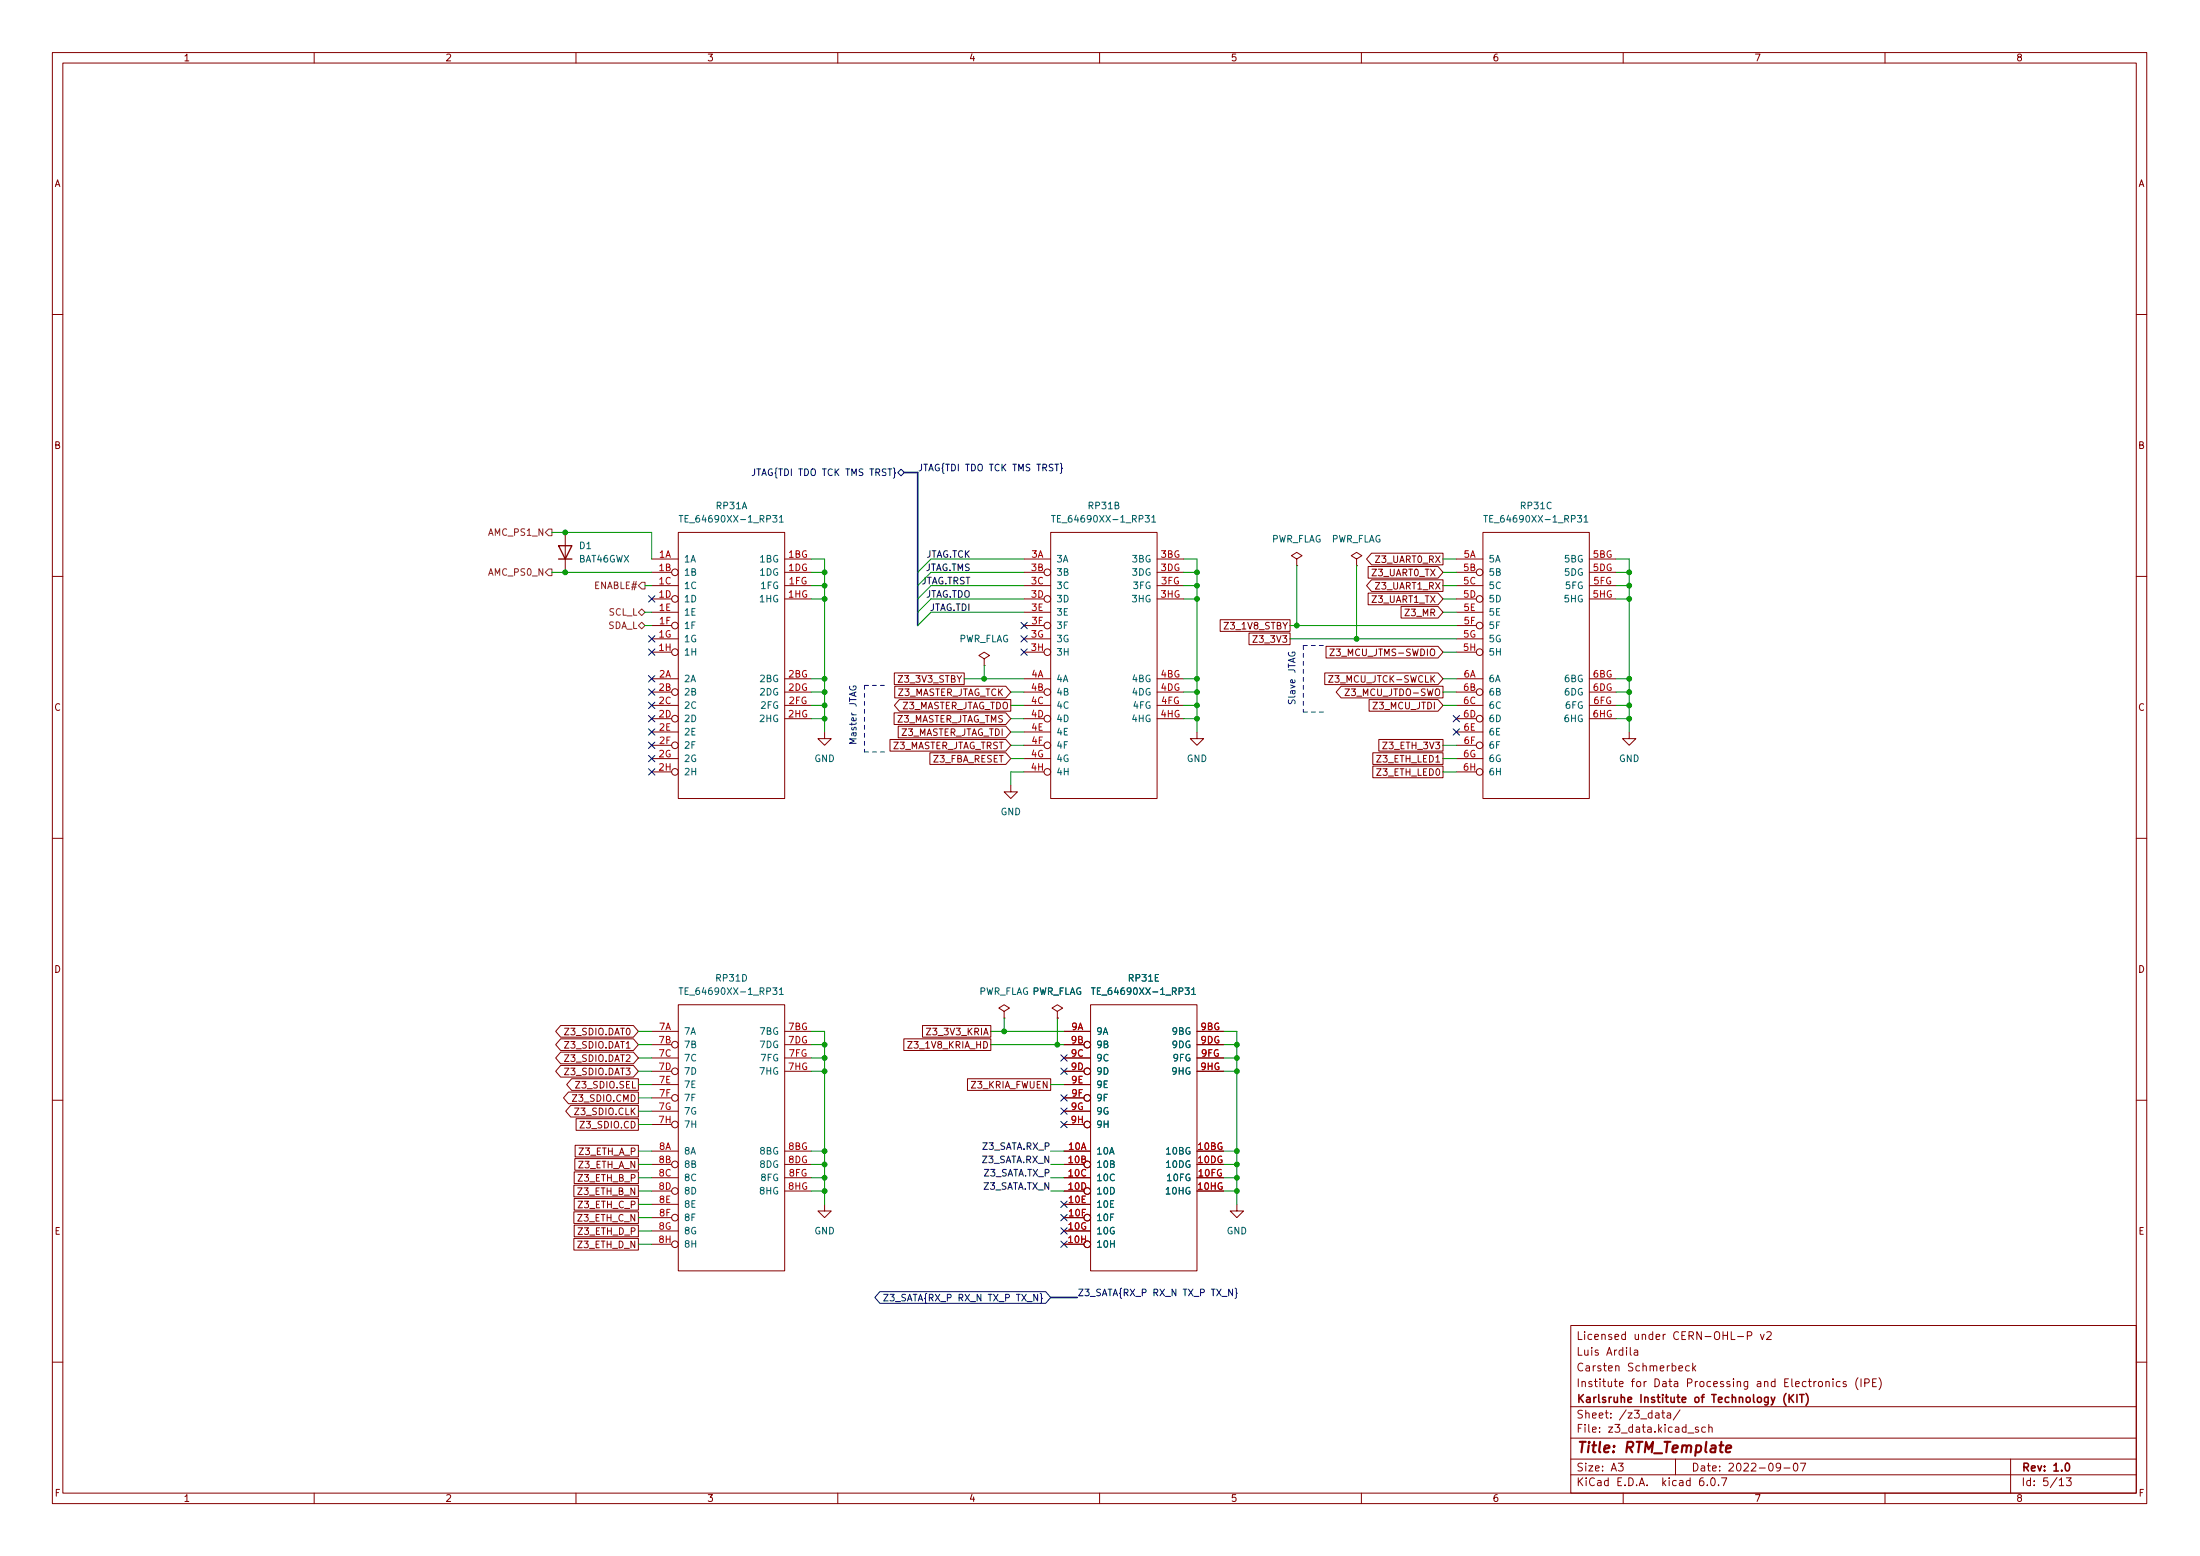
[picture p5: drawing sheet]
<svg xmlns="http://www.w3.org/2000/svg" width="420mm" height="297mm" viewBox="0 0 420 297" stroke-linecap="round" stroke-linejoin="round" font-family="sans-serif">
<g fill="none" stroke="#840000" stroke-width=".19">
<path d="M10 10h400v277h-400zM12 12h396v273h-396zM60 10v2M110 10v2M160 10v2M210 10v2M260 10v2M310 10v2M360 10v2M10 60h2M408 60h2M10 110h2"/>
<path d="M107.9 101.6v7.7M124.5 106.7h5M124.5 109.3h3.8M124.5 111.8h5M124.5 114.3h3.8M124.5 116.9h5M124.5 119.4h3.8M129.5 101.6h20.4v50.8h-20.4zM149.9 106.7h5M149.9 109.3h5M149.9 111.8h5M149.9 114.3h5"/>
<path d="M195.6 106.7h5.1M195.6 109.3h3.8M195.6 111.8h5.1M195.6 114.3h3.8M195.6 116.9h5.1M195.6 119.4h3.8M200.7 101.6h20.3v50.8h-20.3zM221 106.7h5.1M221 109.3h5.1M221 111.8h5.1M221 114.3h5.1M233 118.3h13.4v2.2h-13.4z"/>
<path d="M247.6 106.7l1.1-.6-1.1-.7-1 .7 1 .6v1.3M247.6 108h.1M259.1 106.7l1-.6-1-.7-1 .7 1 .6v1.3M259.1 108h.1M261.3 108.1h13.3l1 1.2-1 1.1h-13.3zM261.3 113.2h13.3l1 1.1-1 1.1h-13.3zM261.9 110.7h13.7v2.2h-13.7l-.9-1.1zM261.9 105.6h13.7v2.2h-13.7l-.9-1.1zM267.6 115.8h7l1 1.1-1 1.1h-7zM278.1 106.7h5.1M278.1 109.3h3.8M278.1 111.8h5.1"/>
<path d="M278.1 114.3h3.8M278.1 116.9h5.1M278.1 119.4h3.8M283.2 101.6h20.3v50.8h-20.3zM303.5 106.7h5.1M303.5 109.3h5.1M303.5 111.8h5.1M303.5 114.3h5.1M408 110h2M124.5 122h5M124.5 124.5h3.8M124.5 129.6h5"/>
<path d="M124.5 132.1h3.8M124.5 134.7h5M124.5 137.2h3.8M124.5 139.7h5M149.9 129.6h5M149.9 132.1h5M149.9 134.7h5M149.9 137.2h5M157.5 139.7v1.3h1.2l-1.2 1.3-1.3-1.3h1.3M170.8 136.1h21.3l.9 1.1-.9 1.1h-21.3zM170.8 128.5h13.3v2.2h-13.3zM170.9 131h21.2l.9 1.1-.9 1.1h-21.2z"/>
<path d="M171.5 138.6h20.6l.9 1.1-.9 1.1h-20.6zM171.8 133.5h21.2v2.3h-21.2l-1-1.1zM188 125.8l1-.7-1-.6-1.1 .6 1.1 .7v1.2M188 127h.1M195.6 122h5.1M195.6 124.5h3.8M195.6 129.6h5.1M195.6 132.1h3.8M195.6 134.7h5.1M195.6 137.2h3.8M195.6 139.7h5.1M221 129.6h5.1"/>
<path d="M221 132.1h5.1M221 134.7h5.1M221 137.2h5.1M228.6 139.7v1.3h1.3l-1.3 1.3-1.3-1.3h1.3M238.5 120.8h7.9v2.3h-7.9zM239.3 121.4h.8l-.8 1.2h.8M253 128.5h21.6l1 1.1-1 1.1h-21.6zM253.2 123.4h21.4l1 1.1-1 1.1h-21.4zM253.7 129h.9l-.9 1.2h.9M254 123.9h.8l-.8 1.3h.8M256.1 131h19.5v2.2h-19.5l-.9-1.1zM256.9 131.5h.8l-.8 1.3h.8"/>
<path d="M261.5 133.5h13.1l1 1.2-1 1.1h-13.1zM278.1 122h5.1M278.1 124.5h3.8M278.1 129.6h5.1M278.1 132.1h3.8M278.1 134.7h5.1M278.1 137.2h3.8M278.1 139.7h5.1M303.5 129.6h5.1M303.5 132.1h5.1M303.5 134.7h5.1M303.5 137.2h5.1"/>
<path d="M311.1 139.7v1.3h1.3l-1.3 1.3-1.2-1.3h1.2M124.5 142.3h3.8M124.5 144.8h5M124.5 147.4h3.8M170 141.2h22.1l.9 1.1-.9 1.1h-22.1zM177.6 143.7h14.5l.9 1.1-.9 1.1h-14.5zM193 149.9v1.3h1.3l-1.3 1.2-1.2-1.2h1.2M195.6 142.3h3.8M195.6 144.8h5.1M195.6 147.4h3.8M262.2 143.7h13.4v2.2h-13.4zM262.2 146.2h13.4v2.3h-13.4z"/>
<path d="M263.3 141.2h12.3v2.2h-12.3zM278.1 142.3h3.8M278.1 144.8h5.1M278.1 147.4h3.8M10 160h2M408 160h2M107.1 198.3h13.9l.9 1.1-.9 1.1h-13.9l-1-1.1zM107.1 195.8h13.9l.9 1.1-.9 1.1h-13.9l-1-1.1zM124.5 196.9h5M124.5 199.4h3.8M129.5 191.8h20.4v50.8h-20.4zM149.9 196.9h5"/>
<path d="M149.9 199.4h5M172.6 198.3h16.6v2.2h-16.6zM176.2 195.8h13v2.2h-13zM191.8 193.1l1-.7-1-.6-1 .6 1 .7v1.2M191.8 194.3h.1M201.9 193.1l1-.7-1-.6-1 .6 1 .7v1.2M201.9 194.3h.1M203.2 196.9h5.1M203.2 199.4h3.8M208.3 191.8h20.3v50.8h-20.3zM228.6 196.9h5.1M228.6 199.4h5.1"/>
<path d="M10 210h2M107.1 200.9h13.9l.9 1.1-.9 1.1h-13.9l-1-1.1zM107.1 203.4h13.9l.9 1.1-.9 1.1h-13.9l-1-1.1zM108.6 208.5h13.3v2.2h-13.3l-1-1.1zM109 211h12.9v2.2h-12.9l-1-1.1zM109.2 205.9h12.7v2.3h-12.7l-1-1.2zM109.8 218.6h12.1v2.3h-12.1zM110 213.6h11.9v2.2h-11.9zM124.5 219.7h5M124.5 202h5M124.5 204.5h3.8M124.5 207h5"/>
<path d="M124.5 209.6h3.8M124.5 212.1h5M124.5 214.7h3.8M149.9 219.7h5M149.9 202h5M149.9 204.5h5M184.8 205.9h15.9v2.3h-15.9zM203.2 219.7h5.1M203.2 202h5.1M203.2 204.5h3.8M203.2 207h5.1M203.2 209.6h3.8"/>
<path d="M203.2 212.1h5.1M203.2 214.7h3.8M228.6 219.7h5.1M228.6 202h5.1M228.6 204.5h5.1M408 210h2M109.6 236.4h12.3v2.2h-12.3zM109.6 226.3h12.3v2.2h-12.3zM109.6 231.3h12.3v2.3h-12.3zM109.7 233.9h12.2v2.2h-12.2zM109.7 228.8h12.2v2.2h-12.2zM109.7 223.7h12.2v2.2h-12.2z"/>
<path d="M109.8 221.2h12.1v2.2h-12.1zM124.5 222.3h3.8M124.5 224.8h5M124.5 227.4h3.8M124.5 229.9h5M124.5 232.4h3.8M124.5 235h5M124.5 237.5h3.8M149.9 222.3h5M149.9 224.8h5M149.9 227.4h5M157.5 229.9v1.3h1.2l-1.2 1.2-1.3-1.2h1.3"/>
<path d="M203.2 222.3h3.8M203.2 224.8h5.1M203.2 227.4h3.8M203.2 229.9h5.1M203.2 232.4h3.8M203.2 235h5.1M203.2 237.5h3.8M228.6 222.3h5.1M228.6 224.8h5.1M228.6 227.4h5.1M236.2 229.9v1.3h1.3l-1.3 1.2-1.3-1.2h1.3M300 253h108v32h-108z"/>
<path d="M311.4 257.2v1.3l.2 .2M312.1 257.8h.6l.1 .9M312.8 258.1h-.5a.29 .29 0 0 0-.2 .3 .29 .29 0 0 0 .2 .3l.5-.1M331.9 255.1h1.1M333.7 255l.7-.1 .2-.2-.1-.3-.2-.2h-.6v1.5M336.2 254.7l.4 1 .3-1M337.4 254.4l.6-.2 .2 .2 .1 .2-.9 1.1h.9M10 260h2M300 278.5h108M300 274.5h108M300 268.5h108M309.1 279.3h.9l-.5 .6 .4 .1v.7l-.2 .1-.6-.1"/>
<path d="M317.4 269.7h.5M317.6 269.2v1.3l.3 .2M318.4 269.8h.6l.1 .9M319.1 270.1h-.5a.29 .29 0 0 0-.3 .3 .29 .29 0 0 0 .3 .3l.5-.1M320 278.5v3M320.6 261.2l.8-.1-.1-.3-.4-.1-.3 .2 .1 .7h.6M320.9 269.1l-1.3 2M322.4 273.6h1.1M322.6 260.8l-.4-.1-.3 .3 .2 .6h.5M323.3 260.2v1.5M323.4 261.1l.4 .6M323.8 260.7l-.5 .6"/>
<path d="M324.4 272.5l-.4-.1-.2 .2v.2l.6 .2v.3h-.6M325.7 272.5l-.4-.1-.3 .3 .1 .6h.6M326.4 272.6l.2-.2 .3 .1 .1 .9M326.4 271.9v1.5M340.1 280l-.3 .2h-.3l-.3-.2 .2-.6 .4-.1 .2 .2a.99 .99 0 0 1-.4 1.3h-.2M342.7 279.4l.2-.1a.8 .8 0 0 1 .5 .8 .8 .8 0 0 1-.5 .7 1 1 0 0 1-.2-1.4zM343.8 279.3h1.1l-.7 1.5M347.4 263.8l.4-.1 .3 .3v.4l-.3 .3-.4-.1-.1-.2zM348.7 263.9l.2-.2 .4 .1 .1 .9M348.7 263.7v1M350.1 263.2v.2M350.1 263.7v1"/>
<path d="M351.4 263.8l-.4-.1-.3 .3 .2 .6h.5M352.6 263.8l-.4-.1-.2 .2 .1 .2 .5 .2v.3h-.6M354.9 263a1.72 1.72 0 0 0 0 2.3M355.4 263.2v1.5M356.1 264l.7-.1 .2-.2-.1-.3-.2-.2h-.6v1.5M357.6 263.9h.5M358.4 263.2h-.8v1.5h.8M358.9 263a1.72 1.72 0 0 1 0 2.3M384 278.5v6.5M408 260h2M60 285v2M110 285v2"/>
<path d="M160 285v2M210 285v2M260 285v2M300 281.5h108M310 285v2M325.3 282.1a.59 .59 0 0 0-.7 .7v.5l.1 .2 .4 .1 .3-.1v-.5l-.1-.2-.4-.1-.3 .3M326.1 283.5v.1M326.8 282.3l.3-.2a.8 .8 0 0 1 .5 .8 .8 .8 0 0 1-.5 .7l-.3-.1-.1-.5zM328.2 283.5v.1M328.8 282.1h1l-.7 1.5M340.7 280.2h1.2M360 285v2"/>
<path d="M393.3 282.5l.4-.4v1.5M393.3 283.6h.8M394.6 282.1h1l-.5 .6 .4 .1v.7l-.2 .1-.7-.1"/>
<circle cx="128.9" cy="119.4" r=".63"/>
<circle cx="128.9" cy="114.3" r=".63"/>
<circle cx="128.9" cy="109.3" r=".63"/>
<circle cx="200" cy="119.4" r=".63"/>
<circle cx="200" cy="109.3" r=".63"/>
<circle cx="200" cy="114.3" r=".63"/>
<circle cx="282.6" cy="109.3" r=".63"/>
<circle cx="282.6" cy="114.3" r=".63"/>
<circle cx="282.6" cy="119.4" r=".63"/>
<circle cx="128.9" cy="124.5" r=".63"/>
<circle cx="128.9" cy="132.1" r=".63"/>
<circle cx="128.9" cy="137.2" r=".63"/>
<circle cx="200" cy="132.1" r=".63"/>
<circle cx="200" cy="124.5" r=".63"/>
<circle cx="200" cy="137.2" r=".63"/>
<circle cx="282.6" cy="124.5" r=".63"/>
<circle cx="282.6" cy="137.2" r=".63"/>
<circle cx="282.6" cy="132.1" r=".63"/>
<circle cx="128.9" cy="147.4" r=".63"/>
<circle cx="128.9" cy="142.3" r=".63"/>
<circle cx="200" cy="147.4" r=".63"/>
<circle cx="200" cy="142.3" r=".63"/>
<circle cx="282.6" cy="142.3" r=".63"/>
<circle cx="282.6" cy="147.4" r=".63"/>
<circle cx="128.9" cy="199.4" r=".63"/>
<circle cx="207.6" cy="199.4" r=".63"/>
<circle cx="128.9" cy="204.5" r=".63"/>
<circle cx="128.9" cy="209.6" r=".63"/>
<circle cx="128.9" cy="214.7" r=".63"/>
<circle cx="207.6" cy="204.5" r=".63"/>
<circle cx="207.6" cy="209.6" r=".63"/>
<circle cx="207.6" cy="214.7" r=".63"/>
<circle cx="128.9" cy="227.4" r=".63"/>
<circle cx="128.9" cy="232.4" r=".63"/>
<circle cx="128.9" cy="237.5" r=".63"/>
<circle cx="128.9" cy="222.3" r=".63"/>
<circle cx="207.6" cy="227.4" r=".63"/>
<circle cx="207.6" cy="232.4" r=".63"/>
<circle cx="207.6" cy="222.3" r=".63"/>
<circle cx="207.6" cy="237.5" r=".63"/>
</g>
<path d="M341.1 266a1.73 1.73 0 0 0 0 2.3M341.7 266.2v1.5M341.9 266.9l.6 .8M342.5 266.2l-.8 .9M343.2 266.2v1.5M343.7 266.2h.8M344.1 266.2v1.5M344.9 266a1.73 1.73 0 0 1 0 2.3M394.6 279.4l.2-.1a.8 .8 0 0 1 .5 .8 .8 .8 0 0 1-.5 .7 1 1 0 0 1-.2-1.4z" fill="none" stroke="#840000" stroke-width=".3"/>
<path d="M329.6 276.6l1-.2v-.4l-.6-.1-.3 .3v.9h.7" fill="none" stroke="#840000" stroke-width=".4"/>
<g fill="none" stroke="#006464" stroke-width=".19">
<path d="M129.7 98.4h.7M130.1 98.4v1.3M148.9 98.8l.3-.4v1.3M148.9 99.7h.7M200.8 98.4h.7M201.2 98.4v1.3M220 98.8l.3-.4v1.3M220 99.7h.7M283.4 98.4h.7M283.7 98.4v1.3M302.5 98.8l.4-.4v1.3M302.5 99.7h.8"/>
<path d="M129.7 188.6h.7M130.1 188.6v1.2M148.9 188.9l.3-.3v1.2M148.9 189.8h.7M208.4 188.6h.8M208.8 188.6v1.2M227.6 188.9l.4-.3v1.2M227.6 189.8h.7"/>
</g>
<path d="M106.7 104.2h2.5l-1.3 2.5zM106.7 106.7h2.5" fill="none" stroke="#840000" stroke-width=".25"/>
<path d="M104.8 108.6h.6v1.3h-.6l-.7-.6zM104.8 101h.6v1.3h-.6l-.7-.7zM121.9 119.4l.7-.6 .6 .6-.6 .7zM121.9 116.9l.7-.7 .6 .7-.6 .6zM122.6 111.2h.6v1.2h-.6l-.7-.6z" fill="none" stroke="#725600" stroke-width=".19"/>
<g fill="none" stroke="#000084" stroke-width=".19">
<path d="M144.1 89.5v1.1l-.5 .2M171.4 90.2l.7-.6 .6 .6-.6 .6zM201.5 88.6h.7M202.5 88.4l.2 .2v.6l.2 .2-.2 .2v.6l-.2 .2M123.9 113.7l1.2 1.2M125.1 113.7l-1.2 1.2M195 118.8l1.2 1.2M196.2 118.8l-1.2 1.2M123.9 123.9l1.2 1.2M123.9 121.3l1.2 1.3M123.9 129l1.2 1.2M123.9 131.5l1.2 1.2"/>
<path d="M123.9 134l1.2 1.3M123.9 136.6l1.2 1.2M123.9 139.1l1.2 1.2M125.1 123.9l-1.2 1.2M125.1 121.3l-1.2 1.3M125.1 129l-1.2 1.2M125.1 131.5l-1.2 1.2M125.1 134l-1.2 1.3M125.1 136.6l-1.2 1.2M125.1 139.1l-1.2 1.2M195 121.3l1.2 1.3M195 123.9l1.2 1.2"/>
<path d="M196.2 121.3l-1.2 1.3M196.2 123.9l-1.2 1.2M277.5 139.1l1.2 1.2M277.5 136.6l1.2 1.2M278.7 139.1l-1.2 1.2M278.7 136.6l-1.2 1.2M123.9 146.7l1.2 1.3M123.9 141.7l1.2 1.2M123.9 144.2l1.2 1.2M125.1 146.7l-1.2 1.3M125.1 141.7l-1.2 1.2M125.1 144.2l-1.2 1.2"/>
<path d="M202.6 214.1l1.2 1.2M202.6 203.9l1.2 1.2M202.6 201.4l1.2 1.2M202.6 209l1.2 1.2M202.6 211.5l1.2 1.2M203.8 214.1l-1.2 1.2M203.8 203.9l-1.2 1.2M203.8 201.4l-1.2 1.2M203.8 209l-1.2 1.2M203.8 211.5l-1.2 1.2M202.6 234.4l1.2 1.2M202.6 236.9l1.2 1.2"/>
<path d="M202.6 229.3l1.2 1.2M202.6 231.8l1.2 1.3M203.8 234.4l-1.2 1.2M203.8 236.9l-1.2 1.2M203.8 229.3l-1.2 1.2M203.8 231.8l-1.2 1.3M168 246.6h31.7l1 1.1-1 1.1h-31.7l-.9-1.1zM168.8 247.1h.8l-.8 1.3h.8M235.4 246.1v1.3l-.7-1.3v1.3M235.9 245.9l.2 .2v.6l.2 .2-.2 .2v.6l-.2 .1"/>
</g>
<path d="M162.3 131a.59 .59 0 0 0 .6 .7 .59 .59 0 0 0 .5-.7h-.4v.2M246.1 124.5a.59 .59 0 0 0 .6 .8 .59 .59 0 0 0 .6-.8h-.5v.2" fill="none" stroke="#0000c2" stroke-width=".19"/>
<path d="M165.1 130.8h3.8M165.1 130.8v12.7M248.9 123.2v12.7M248.9 135.9h3.8M248.9 123.2h3.8M165.1 143.5h3.8" fill="none" stroke="#0000c2" stroke-width=".19" stroke-dasharray=".8 .8"/>
<path d="M172.7 90.2h2.6v29.2M200.7 247.7h5" fill="none" stroke="#000084" stroke-width=".3"/>
<g fill="none" stroke="#009600" stroke-width=".19">
<path d="M105.4 109.3h19.1M105.4 101.6h19.1v5.1M123.2 119.4h1.3M123.2 116.9h1.3M123.2 111.8h1.3M154.9 106.7h2.6v33M154.9 109.3h2.6M154.9 111.8h2.6M154.9 114.3h2.6M195.6 109.3h-17.8l-2.5 2.5M195.6 116.9h-17.8l-2.5 2.5M195.6 111.8h-17.8l-2.5 2.5"/>
<path d="M195.6 114.3h-17.8l-2.5 2.6M195.6 106.7h-17.8l-2.5 2.6M226.1 109.3h2.5M226.1 111.8h2.5M226.1 114.3h2.5M226.1 106.7h2.5v33M246.4 119.4h31.7M247.6 108v11.4M259.1 108v14M275.6 109.3h2.5M275.6 116.9h2.5M275.6 111.8h2.5"/>
<path d="M275.6 114.3h2.5M275.6 106.7h2.5M308.6 109.3h2.5M308.6 111.8h2.5M308.6 114.3h2.5M308.6 106.7h2.5v33M154.9 134.7h2.6M154.9 129.6h2.6M154.9 137.2h2.6M154.9 132.1h2.6M184.1 129.6h11.5M188 127v2.6"/>
<path d="M193 134.7h2.6M193 137.2h2.6M193 132.1h2.6M193 139.7h2.6M226.1 134.7h2.5M226.1 129.6h2.5M226.1 137.2h2.5M226.1 132.1h2.5M246.4 122h31.7M275.6 134.7h2.5M275.6 129.6h2.5M275.6 124.5h2.5"/>
<path d="M275.6 132.1h2.5M308.6 134.7h2.5M308.6 129.6h2.5M308.6 137.2h2.5M308.6 132.1h2.5M193 144.8h2.6M193 142.3h2.6M195.6 147.4h-2.6v2.5M275.6 144.8h2.5M275.6 142.3h2.5M275.6 147.4h2.5M121.9 199.4h2.6"/>
<path d="M121.9 196.9h2.6M154.9 196.9h2.6v33M154.9 199.4h2.6M189.2 199.4h14M189.2 196.9h14M191.8 194.3v2.6M201.9 194.3v5.1M233.7 199.4h2.5M233.7 196.9h2.5v33M121.9 202h2.6M121.9 219.7h2.6M121.9 204.5h2.6"/>
<path d="M121.9 207h2.6M121.9 212.1h2.6M121.9 214.7h2.6M121.9 209.6h2.6M154.9 202h2.6M154.9 219.7h2.6M154.9 204.5h2.6M200.7 219.7h2.5M200.7 207h2.5M233.7 202h2.5M233.7 219.7h2.5M233.7 204.5h2.5"/>
<path d="M121.9 232.4h2.6M121.9 237.5h2.6M121.9 235h2.6M121.9 229.9h2.6M121.9 227.4h2.6M121.9 224.8h2.6M121.9 222.3h2.6M154.9 227.4h2.6M154.9 224.8h2.6M154.9 222.3h2.6M200.7 227.4h2.5M200.7 224.8h2.5"/>
<path d="M200.7 222.3h2.5M233.7 227.4h2.5M233.7 224.8h2.5M233.7 222.3h2.5"/>
</g>
<g fill="#009600" stroke="#009600" stroke-width=".19">
<circle cx="157.5" cy="111.8" r=".46"/>
<circle cx="157.5" cy="109.3" r=".46"/>
<circle cx="259.1" cy="122" r=".46"/>
<circle cx="228.6" cy="111.8" r=".46"/>
<circle cx="228.6" cy="114.3" r=".46"/>
<circle cx="247.6" cy="119.4" r=".46"/>
<circle cx="228.6" cy="109.3" r=".46"/>
<circle cx="311.1" cy="132.1" r=".46"/>
<circle cx="311.1" cy="114.3" r=".46"/>
<circle cx="311.1" cy="129.6" r=".46"/>
<circle cx="311.1" cy="109.3" r=".46"/>
<circle cx="311.1" cy="111.8" r=".46"/>
<circle cx="311.1" cy="134.7" r=".46"/>
<circle cx="311.1" cy="137.2" r=".46"/>
<circle cx="157.5" cy="114.3" r=".46"/>
<circle cx="157.5" cy="129.6" r=".46"/>
<circle cx="188" cy="129.6" r=".46"/>
<circle cx="157.5" cy="132.1" r=".46"/>
<circle cx="157.5" cy="204.5" r=".46"/>
<circle cx="157.5" cy="222.3" r=".46"/>
<circle cx="157.5" cy="219.7" r=".46"/>
<circle cx="157.5" cy="224.8" r=".46"/>
<circle cx="157.5" cy="227.4" r=".46"/>
<circle cx="157.5" cy="202" r=".46"/>
<circle cx="157.5" cy="199.4" r=".46"/>
<circle cx="236.2" cy="204.5" r=".46"/>
<circle cx="236.2" cy="219.7" r=".46"/>
<circle cx="236.2" cy="222.3" r=".46"/>
<circle cx="228.6" cy="137.2" r=".46"/>
<circle cx="228.6" cy="132.1" r=".46"/>
<circle cx="236.2" cy="199.4" r=".46"/>
<circle cx="228.6" cy="134.7" r=".46"/>
<circle cx="228.6" cy="129.6" r=".46"/>
<circle cx="236.2" cy="202" r=".46"/>
<circle cx="236.2" cy="224.8" r=".46"/>
<circle cx="236.2" cy="227.4" r=".46"/>
<circle cx="107.9" cy="109.3" r=".46"/>
<circle cx="107.9" cy="101.6" r=".46"/>
<circle cx="157.5" cy="137.2" r=".46"/>
<circle cx="157.5" cy="134.7" r=".46"/>
<circle cx="201.9" cy="199.4" r=".46"/>
<circle cx="191.8" cy="196.9" r=".46"/>
</g>
<text font-size="2.8" fill="#840000" x="301" y="277.3">Title: RTM_Template</text>
<g font-size="2.1" fill="#840000">
<text x="301" y="255.8">Licensed under CERN-OHL-P v2</text>
<text x="301" y="261.8">Carsten Schmerbeck</text>
<text x="301" y="258.8">Luis Ardila</text>
<text x="301" y="267.8">Karlsruhe Institute of Technology (KIT)</text>
<text x="301" y="264.8">Institute for Data Processing and Electronics (IPE)</text>
<text x="301" y="273.5">File: z3_data.kicad_sch</text>
<text x="301" y="270.8">Sheet: /z3_data/</text>
<text x="301" y="280.9">Size: A3</text>
<text x="323" y="280.9">Date: 2022-09-07</text>
<text x="386" y="280.9">Rev: 1.0</text>
<text x="301" y="283.7">KiCad E.D.A. kicad 6.0.7</text>
<text x="386" y="283.7">Id: 5/13</text>
</g>
<g font-size="1.8" fill="#840000">
<text x="35" y="11.7">1</text>
<text x="85" y="11.7">2</text>
<text x="135" y="11.7">3</text>
<text x="185" y="11.7">4</text>
<text x="235" y="11.7">5</text>
<text x="285" y="11.7">6</text>
<text x="335" y="11.7">7</text>
<text x="385" y="11.7">8</text>
<text x="10.3" y="35.7">A</text>
<text x="408.3" y="35.7">A</text>
<text x="10.3" y="85.7">B</text>
<text x="408.3" y="85.7">B</text>
<text x="262.9" y="107.4">Z3_UART0_RX</text>
<text x="262.1" y="110">Z3_UART0_TX</text>
<text x="262.9" y="112.5">Z3_UART1_RX</text>
<text x="262.1" y="115.1">Z3_UART1_TX</text>
<text x="268.5" y="117.6">Z3_MR</text>
<text x="234.2" y="120.1">Z3_1V8_STBY</text>
<text x="239.9" y="122.7">Z3_3V3</text>
<text x="255" y="125.2">Z3_MCU_JTMS-SWDIO</text>
<text x="171.9" y="130.3">Z3_3V3_STBY</text>
<text x="254.6" y="130.3">Z3_MCU_JTCK-SWCLK</text>
<text x="10.3" y="135.7">C</text>
<text x="170.8" y="137.9">Z3_MASTER_JTAG_TMS</text>
<text x="170.9" y="132.8">Z3_MASTER_JTAG_TCK</text>
<text x="171.8" y="135.4">Z3_MASTER_JTAG_TDO</text>
<text x="257.7" y="132.8">Z3_MCU_JTDO-SWO</text>
<text x="262.4" y="135.4">Z3_MCU_JTDI</text>
<text x="408.3" y="135.7">C</text>
<text x="170" y="143">Z3_MASTER_JTAG_TRST</text>
<text x="171.7" y="140.5">Z3_MASTER_JTAG_TDI</text>
<text x="264.6" y="143">Z3_ETH_3V3</text>
<text x="178.2" y="145.5">Z3_FBA_RESET</text>
<text x="263.2" y="145.5">Z3_ETH_LED1</text>
<text x="263.2" y="148.1">Z3_ETH_LED0</text>
<text x="10.3" y="185.7">D</text>
<text x="408.3" y="185.7">D</text>
<text x="108.2" y="197.6">Z3_SDIO.DAT0</text>
<text x="177.4" y="197.6">Z3_3V3_KRIA</text>
<text x="108.2" y="200.2">Z3_SDIO.DAT1</text>
<text x="108.2" y="202.7">Z3_SDIO.DAT2</text>
<text x="173.9" y="200.2">Z3_1V8_KRIA_HD</text>
<text x="108.2" y="205.2">Z3_SDIO.DAT3</text>
<text x="110.3" y="207.8">Z3_SDIO.SEL</text>
<text x="185.5" y="207.8">Z3_KRIA_FWUEN</text>
<text x="109.7" y="210.3">Z3_SDIO.CMD</text>
<text x="110.1" y="212.9">Z3_SDIO.CLK</text>
<text x="111.2" y="215.4">Z3_SDIO.CD</text>
<text x="110.6" y="220.5">Z3_ETH_A_P</text>
<text x="110.5" y="223">Z3_ETH_A_N</text>
<text x="110.6" y="225.6">Z3_ETH_B_P</text>
<text x="110.5" y="228.1">Z3_ETH_B_N</text>
<text x="110.5" y="233.2">Z3_ETH_C_N</text>
<text x="110.6" y="230.6">Z3_ETH_C_P</text>
<text x="10.4" y="235.7">E</text>
<text x="110.5" y="238.3">Z3_ETH_D_N</text>
<text x="110.6" y="235.7">Z3_ETH_D_P</text>
<text x="408.4" y="235.7">E</text>
<text x="10.4" y="285.7">F</text>
<text x="35" y="286.7">1</text>
<text x="85" y="286.7">2</text>
<text x="135" y="286.7">3</text>
<text x="185" y="286.7">4</text>
<text x="235" y="286.7">5</text>
<text x="285" y="286.7">6</text>
<text x="335" y="286.7">7</text>
<text x="385" y="286.7">8</text>
<text x="408.4" y="285.7">F</text>
</g>
<g font-size="1.8" fill="#000084">
<text x="175.3" y="89.9">JTAG{TDI TDO TCK TMS TRST}</text>
<text x="144.7" y="90.8">JTAG{TDI TDO TCK TMS TRST}</text>
<text x="170.4" y="248.4">Z3_SATA{RX_P RX_N TX_P TX_N}</text>
<text x="205.7" y="247.4">Z3_SATA{RX_P RX_N TX_P TX_N}</text>
</g>
<g font-size="1.8" fill="#006464">
<text x="130.9" y="99.7">TE_64690XX-1_RP31</text>
<text x="136.8" y="97.2">RP31A</text>
<text x="202.1" y="99.7">TE_64690XX-1_RP31</text>
<text x="208" y="97.2">RP31B</text>
<text x="284.6" y="99.7">TE_64690XX-1_RP31</text>
<text x="290.5" y="97.2">RP31C</text>
<text x="110.5" y="107.4">BAT46GWX</text>
<text x="110.7" y="104.8">D1</text>
<text x="130.6" y="107.4">1A</text>
<text x="145.2" y="107.4">1BG</text>
<text x="201.7" y="107.4">3A</text>
<text x="216.3" y="107.4">3BG</text>
<text x="242.7" y="103.5">PWR_FLAG</text>
<text x="254.1" y="103.5">PWR_FLAG</text>
<text x="284.2" y="107.4">5A</text>
<text x="298.9" y="107.4">5BG</text>
<text x="130.6" y="109.9">1B</text>
<text x="130.6" y="112.4">1C</text>
<text x="145.2" y="109.9">1DG</text>
<text x="145.4" y="112.4">1FG</text>
<text x="201.7" y="109.9">3B</text>
<text x="201.7" y="112.4">3C</text>
<text x="216.3" y="109.9">3DG</text>
<text x="216.5" y="112.4">3FG</text>
<text x="284.2" y="109.9">5B</text>
<text x="284.2" y="112.4">5C</text>
<text x="298.9" y="109.9">5DG</text>
<text x="299.1" y="112.4">5FG</text>
<text x="130.6" y="115">1D</text>
<text x="130.6" y="117.5">1E</text>
<text x="145.2" y="115">1HG</text>
<text x="201.7" y="115">3D</text>
<text x="201.7" y="117.5">3E</text>
<text x="216.3" y="115">3HG</text>
<text x="284.2" y="115">5D</text>
<text x="284.2" y="117.5">5E</text>
<text x="298.9" y="115">5HG</text>
<text x="130.6" y="120.1">1F</text>
<text x="130.6" y="122.6">1G</text>
<text x="130.6" y="125.1">1H</text>
<text x="183" y="122.6">PWR_FLAG</text>
<text x="201.7" y="120.1">3F</text>
<text x="201.7" y="122.6">3G</text>
<text x="201.7" y="125.1">3H</text>
<text x="284.2" y="120.1">5F</text>
<text x="284.2" y="122.6">5G</text>
<text x="284.2" y="125.1">5H</text>
<text x="130.6" y="130.2">2A</text>
<text x="145.2" y="130.2">2BG</text>
<text x="201.7" y="130.2">4A</text>
<text x="216.3" y="130.2">4BG</text>
<text x="284.2" y="130.2">6A</text>
<text x="298.9" y="130.2">6BG</text>
<text x="130.6" y="132.8">2B</text>
<text x="130.6" y="135.3">2C</text>
<text x="130.6" y="137.8">2D</text>
<text x="145.2" y="132.8">2DG</text>
<text x="145.2" y="137.8">2HG</text>
<text x="145.4" y="135.3">2FG</text>
<text x="201.7" y="132.8">4B</text>
<text x="201.7" y="135.3">4C</text>
<text x="201.7" y="137.8">4D</text>
<text x="216.3" y="132.8">4DG</text>
<text x="216.3" y="137.8">4HG</text>
<text x="216.5" y="135.3">4FG</text>
<text x="284.2" y="132.8">6B</text>
<text x="284.2" y="135.3">6C</text>
<text x="284.2" y="137.8">6D</text>
<text x="298.9" y="132.8">6DG</text>
<text x="298.9" y="137.8">6HG</text>
<text x="299.1" y="135.3">6FG</text>
<text x="130.6" y="140.4">2E</text>
<text x="130.6" y="142.9">2F</text>
<text x="201.7" y="140.4">4E</text>
<text x="201.7" y="142.9">4F</text>
<text x="284.2" y="140.4">6E</text>
<text x="284.2" y="142.9">6F</text>
<text x="130.6" y="145.5">2G</text>
<text x="130.6" y="148">2H</text>
<text x="155.5" y="145.5">GND</text>
<text x="201.7" y="145.5">4G</text>
<text x="201.7" y="148">4H</text>
<text x="226.6" y="145.5">GND</text>
<text x="284.2" y="145.5">6G</text>
<text x="284.2" y="148">6H</text>
<text x="309.2" y="145.5">GND</text>
<text x="191.1" y="155.6">GND</text>
<text x="130.9" y="189.9">TE_64690XX-1_RP31</text>
<text x="136.8" y="187.4">RP31D</text>
<text x="186.8" y="189.9">PWR_FLAG PWR_FLAG</text>
<text x="197" y="189.9">PWR_FLAG</text>
<text x="209.7" y="189.9">TE_64690XX-1_RP31</text>
<text x="215.6" y="187.4">RP31E</text>
<text x="130.6" y="197.5">7A</text>
<text x="145.2" y="197.5">7BG</text>
<text x="209.3" y="197.5">9A</text>
<text x="223.9" y="197.5">9BG</text>
<text x="130.6" y="200.1">7B</text>
<text x="130.6" y="202.6">7C</text>
<text x="145.2" y="200.1">7DG</text>
<text x="145.4" y="202.6">7FG</text>
<text x="209.3" y="200.1">9B</text>
<text x="209.3" y="202.6">9C</text>
<text x="223.9" y="200.1">9DG</text>
<text x="224.1" y="202.6">9FG</text>
<text x="130.6" y="205.1">7D</text>
<text x="130.6" y="207.7">7E</text>
<text x="145.2" y="205.1">7HG</text>
<text x="209.3" y="205.1">9D</text>
<text x="209.3" y="207.7">9E</text>
<text x="223.9" y="205.1">9HG</text>
<text x="130.6" y="210.2">7F</text>
<text x="130.6" y="212.8">7G</text>
<text x="130.6" y="215.3">7H</text>
<text x="209.3" y="210.2">9F</text>
<text x="209.3" y="212.8">9G</text>
<text x="209.3" y="215.3">9H</text>
<text x="130.6" y="220.4">8A</text>
<text x="145.2" y="220.4">8BG</text>
<text x="209.3" y="220.4">10A</text>
<text x="223" y="220.4">10BG</text>
<text x="130.6" y="222.9">8B</text>
<text x="130.6" y="225.5">8C</text>
<text x="145.2" y="222.9">8DG</text>
<text x="145.4" y="225.5">8FG</text>
<text x="209.3" y="222.9">10B</text>
<text x="209.3" y="225.5">10C</text>
<text x="223" y="222.9">10DG</text>
<text x="223.2" y="225.5">10FG</text>
<text x="130.6" y="228">8D</text>
<text x="130.6" y="230.5">8E</text>
<text x="130.6" y="233.1">8F</text>
<text x="145.2" y="228">8HG</text>
<text x="209.3" y="228">10D</text>
<text x="209.3" y="230.5">10E</text>
<text x="209.3" y="233.1">10F</text>
<text x="223" y="228">10HG</text>
<text x="130.6" y="235.6">8G</text>
<text x="130.6" y="238.2">8H</text>
<text x="155.5" y="235.6">GND</text>
<text x="209.3" y="235.6">10G</text>
<text x="209.3" y="238.2">10H</text>
<text x="234.3" y="235.6">GND</text>
</g>
<g font-size="1.8" fill="#725600">
<text x="93.4" y="102.3">AMC_PS1_N</text>
<text x="93.4" y="109.9">AMC_PS0_N</text>
<text x="113.6" y="112.4">ENABLE#</text>
<text x="116.2" y="117.5">SCL_L</text>
<text x="116" y="120.1">SDA_L</text>
</g>
<g font-size="1.8" fill="#a90000">
<text x="125.9" y="106.5">1A</text>
<text x="150.6" y="106.5">1BG</text>
<text x="197" y="106.5">3A</text>
<text x="221.7" y="106.5">3BG</text>
<text x="279.5" y="106.5">5A</text>
<text x="304.3" y="106.5">5BG</text>
<text x="125.9" y="109">1B</text>
<text x="125.9" y="111.5">1C</text>
<text x="150.6" y="109">1DG</text>
<text x="150.7" y="111.5">1FG</text>
<text x="197" y="109">3B</text>
<text x="197" y="111.5">3C</text>
<text x="221.7" y="109">3DG</text>
<text x="221.8" y="111.5">3FG</text>
<text x="279.5" y="109">5B</text>
<text x="279.5" y="111.5">5C</text>
<text x="304.3" y="109">5DG</text>
<text x="304.4" y="111.5">5FG</text>
<text x="125.9" y="114.1">1D</text>
<text x="125.9" y="116.6">1E</text>
<text x="126" y="119.2">1F</text>
<text x="150.6" y="114.1">1HG</text>
<text x="197" y="114.1">3D</text>
<text x="197" y="116.6">3E</text>
<text x="197.1" y="119.2">3F</text>
<text x="221.7" y="114.1">3HG</text>
<text x="279.5" y="114.1">5D</text>
<text x="279.6" y="116.6">5E</text>
<text x="279.6" y="119.2">5F</text>
<text x="304.3" y="114.1">5HG</text>
<text x="125.8" y="121.7">1G</text>
<text x="125.9" y="124.2">1H</text>
<text x="196.9" y="121.7">3G</text>
<text x="197" y="124.2">3H</text>
<text x="279.5" y="121.7">5G</text>
<text x="279.5" y="124.2">5H</text>
<text x="125.9" y="129.3">2A</text>
<text x="125.9" y="131.9">2B</text>
<text x="150.6" y="129.3">2BG</text>
<text x="150.6" y="131.9">2DG</text>
<text x="197" y="129.3">4A</text>
<text x="197" y="131.9">4B</text>
<text x="221.7" y="129.3">4BG</text>
<text x="221.7" y="131.9">4DG</text>
<text x="279.5" y="129.3">6A</text>
<text x="279.5" y="131.9">6B</text>
<text x="304.3" y="129.3">6BG</text>
<text x="304.3" y="131.9">6DG</text>
<text x="125.9" y="134.4">2C</text>
<text x="125.9" y="136.9">2D</text>
<text x="150.6" y="136.9">2HG</text>
<text x="150.7" y="134.4">2FG</text>
<text x="197" y="134.4">4C</text>
<text x="197" y="136.9">4D</text>
<text x="221.7" y="136.9">4HG</text>
<text x="221.8" y="134.4">4FG</text>
<text x="279.5" y="134.4">6C</text>
<text x="279.5" y="136.9">6D</text>
<text x="304.3" y="136.9">6HG</text>
<text x="304.4" y="134.4">6FG</text>
<text x="125.9" y="139.5">2E</text>
<text x="126" y="142">2F</text>
<text x="197" y="139.5">4E</text>
<text x="197.1" y="142">4F</text>
<text x="279.6" y="139.5">6E</text>
<text x="279.6" y="142">6F</text>
<text x="125.8" y="144.6">2G</text>
<text x="125.9" y="147.1">2H</text>
<text x="196.9" y="144.6">4G</text>
<text x="197" y="147.1">4H</text>
<text x="279.5" y="144.6">6G</text>
<text x="279.5" y="147.1">6H</text>
<text x="125.9" y="196.6">7A</text>
<text x="150.6" y="196.6">7BG</text>
<text x="204.6" y="196.6">9A</text>
<text x="229.3" y="196.6">9BG</text>
<text x="125.9" y="199.2">7B</text>
<text x="125.9" y="201.7">7C</text>
<text x="150.6" y="199.2">7DG</text>
<text x="150.7" y="201.7">7FG</text>
<text x="204.6" y="199.2">9B</text>
<text x="204.6" y="201.7">9C</text>
<text x="229.3" y="199.2">9DG</text>
<text x="229.4" y="201.7">9FG</text>
<text x="125.9" y="204.3">7D</text>
<text x="125.9" y="206.8">7E</text>
<text x="126" y="209.3">7F</text>
<text x="150.6" y="204.3">7HG</text>
<text x="204.6" y="204.3">9D</text>
<text x="204.7" y="206.8">9E</text>
<text x="204.7" y="209.3">9F</text>
<text x="229.3" y="204.3">9HG</text>
<text x="125.8" y="211.9">7G</text>
<text x="125.9" y="214.4">7H</text>
<text x="204.6" y="211.9">9G</text>
<text x="204.6" y="214.4">9H</text>
<text x="125.9" y="219.5">8A</text>
<text x="150.6" y="219.5">8BG</text>
<text x="204.1" y="219.5">10A</text>
<text x="228.8" y="219.5">10BG</text>
<text x="125.9" y="222">8B</text>
<text x="125.9" y="224.6">8C</text>
<text x="125.9" y="227.1">8D</text>
<text x="150.6" y="222">8DG</text>
<text x="150.6" y="227.1">8HG</text>
<text x="150.7" y="224.6">8FG</text>
<text x="204.1" y="222">10B</text>
<text x="204.1" y="224.6">10C</text>
<text x="204.1" y="227.1">10D</text>
<text x="228.8" y="222">10DG</text>
<text x="228.8" y="227.1">10HG</text>
<text x="228.9" y="224.6">10FG</text>
<text x="125.9" y="229.7">8E</text>
<text x="126" y="232.2">8F</text>
<text x="204.2" y="229.7">10E</text>
<text x="204.2" y="232.2">10F</text>
<text x="125.8" y="234.7">8G</text>
<text x="125.9" y="237.3">8H</text>
<text x="204.1" y="234.7">10G</text>
<text x="204.1" y="237.3">10H</text>
</g>
<g font-size="1.8" fill="#0f0f0f">
<text x="176.6" y="106.5">JTAG.TCK</text>
<text x="175.6" y="111.5">JTAG.TRST</text>
<text x="176.5" y="109">JTAG.TMS</text>
<text x="176.5" y="114.1">JTAG.TDO</text>
<text x="177.4" y="116.6">JTAG.TDI</text>
<text x="187.7" y="219.5">Z3_SATA.RX_P</text>
<text x="187.6" y="222">Z3_SATA.RX_N</text>
<text x="187.8" y="227.1">Z3_SATA.TX_N</text>
<text x="187.9" y="224.6">Z3_SATA.TX_P</text>
</g>
<g font-size="1.8" fill="#0000c2">
<text x="247.4" y="134.7" transform="rotate(-90 247.4 134.7)">Slave JTAG</text>
<text x="163.6" y="142.3" transform="rotate(-90 163.6 142.3)">Master JTAG</text>
</g>
</svg>
